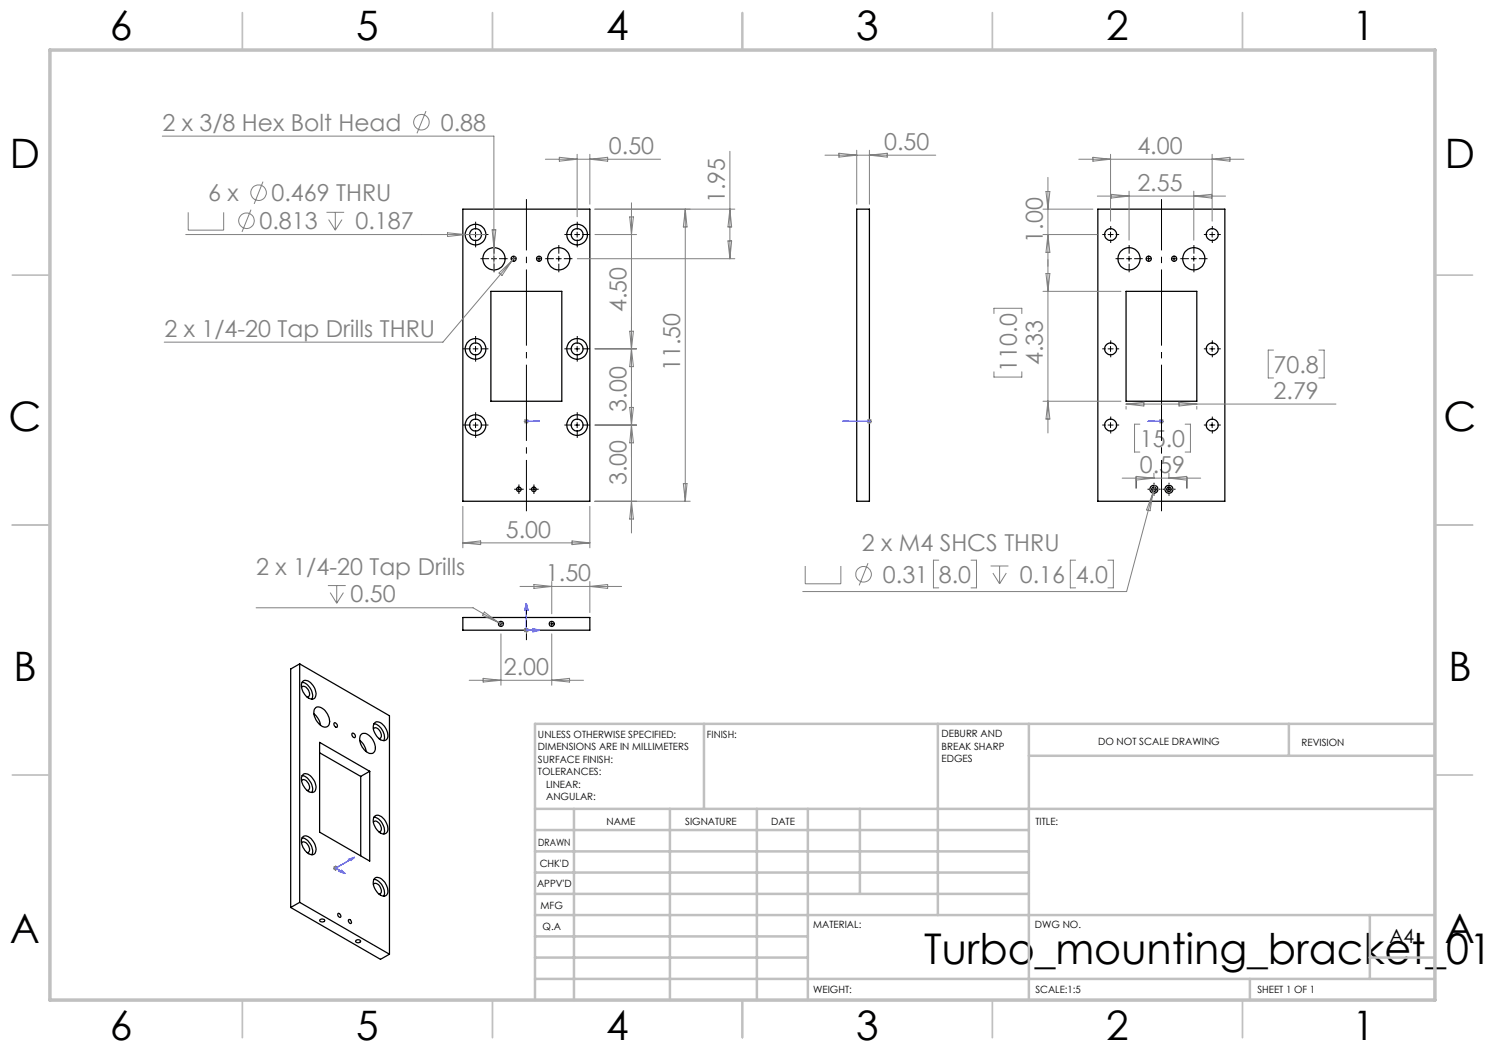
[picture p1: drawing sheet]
<svg xmlns="http://www.w3.org/2000/svg" width="297mm" height="210mm" viewBox="0 0 297 210" stroke-linecap="round" stroke-linejoin="round" font-family="sans-serif">
<g fill="none" stroke="#000" stroke-width=".25">
<path d="M92.6 41.8h25.4v58.5h-25.4zM98.2 58.3h14.2v21.9h-14.2zM171.3 41.8h2.6v58.5h-2.6zM219.6 41.8h25.4v58.5h-25.4zM225.2 58.3h14.2v21.9h-14.2zM59.9 132.8v47.7M59.9 132.8l-1.8 1v47.7M59.9 132.8l18 10.3v47.7M60.3 137.5a.71 .71 0 0 1 1.2 .3 .99 .99 0 0 1 0 1.6M60.4 136.4a2.77 2.77 0 0 1 2 3.4M60.7 136.2a2.04 2.04 0 0 1 2.2 1.4 1.62 1.62 0 0 1-.2 2.2 2.06 2.06 0 0 1-2.2-1.7 1.7 1.7 0 0 1 .2-1.9zM92.6 123.5h25.4v2.5h-25.4z"/>
<path d="M60.3 156.1a.7 .7 0 0 1 1.2 .4 .96 .96 0 0 1 0 1.6M60.4 155.1a2.77 2.77 0 0 1 2 3.4M60.7 154.8a2.04 2.04 0 0 1 2.2 1.5 1.62 1.62 0 0 1-.2 2.1 2.06 2.06 0 0 1-2.2-1.6 1.7 1.7 0 0 1 .2-2zM62.8 142.8a3.5 3.5 0 0 1 1.3 2.3M63.1 141.5a1.99 1.99 0 0 1 2.4 1.4 1.8 1.8 0 0 1-.1 2.5 2.49 2.49 0 0 1-2.5-2.1 1.71 1.71 0 0 1 .2-1.8zM63.9 148.5l10 5.8v17.9l-10-5.8zM63.9 150.6l8.2 4.7M66.8 144.6a.48 .48 0 0 1 .6 .3 .48 .48 0 0 1-.2 .6 .73 .73 0 0 1-.4-.9zM70.4 146.7a.55 .55 0 0 1 .6 .2 .55 .55 0 0 1-.1 .7 .67 .67 0 0 1-.5-.9zM72 148.1a3.5 3.5 0 0 1 1.3 2.2M72.1 155.3v15.9M72.2 147a1.29 1.29 0 0 1 2 .4 2.69 2.69 0 0 1 .6 3 1.19 1.19 0 0 1-1.7-.2 2.82 2.82 0 0 1-.9-3.2z"/>
<path d="M73.9 154.3l-1.8 1M74.7 145.8a.83 .83 0 0 1 1.3 .5 .95 .95 0 0 1-.1 1.4h-.1M74.8 144.7a2.83 2.83 0 0 1 2 3.4M74.9 144.6a1.34 1.34 0 0 1 1.9 .6 2.25 2.25 0 0 1 .4 2.8 1.48 1.48 0 0 1-1.9-.8 2.23 2.23 0 0 1-.4-2.6zM60.3 168.6a.84 .84 0 0 1 1.4 .5 .93 .93 0 0 1-.2 1.4M60.4 167.6a2.77 2.77 0 0 1 2 3.3M60.7 167.3a2.04 2.04 0 0 1 2.2 1.5 1.62 1.62 0 0 1-.2 2.1 2.24 2.24 0 0 1-2.3-2 1.39 1.39 0 0 1 .3-1.6zM74.7 176.9a.91 .91 0 0 1 .9-.1 .91 .91 0 0 1 .5 .8 .72 .72 0 0 1-.3 1.2M74.7 164.4a.83 .83 0 0 1 1.3 .6 1 1 0 0 1-.1 1.4h-.1M74.8 175.9a2.83 2.83 0 0 1 2 3.3M74.8 163.4a2.77 2.77 0 0 1 2 3.4M74.9 163.3a1.65 1.65 0 0 1 2.3 1.1 1.87 1.87 0 0 1 0 2.2 1.48 1.48 0 0 1-1.9-.7 2.23 2.23 0 0 1-.4-2.6z"/>
<path d="M74.9 175.7a1.4 1.4 0 0 1 1.9 .6 2.25 2.25 0 0 1 .4 2.8 1.83 1.83 0 0 1-2.2-1.3 1.93 1.93 0 0 1-.1-2.1zM58.1 181.5l18 10.4 1.8-1.1M59.9 180.5l-1.8 1M59.9 180.5l18 10.3M64 183.9a.48 .48 0 0 1 .6-.1 .48 .48 0 0 1 .3 .4 .54 .54 0 0 1-.9-.2zM67.6 182.7a.43 .43 0 0 1 .5 .2 .43 .43 0 0 1-.1 .6 .54 .54 0 0 1-.4-.8zM69.7 183.9a.44 .44 0 0 1 .5 .3 .44 .44 0 0 1-.1 .5 .57 .57 0 0 1-.4-.8zM71.2 188.1a.48 .48 0 0 1 .6-.2 .48 .48 0 0 1 .3 .5 .51 .51 0 0 1-.6 .2 .51 .51 0 0 1-.3-.4z"/>
<circle cx="95.1" cy="46.9" r="2.07"/>
<circle cx="95.1" cy="46.9" r="1.19"/>
<circle cx="98.8" cy="51.8" r="2.22"/>
<circle cx="102.7" cy="51.7" r=".52"/>
<circle cx="107.8" cy="51.7" r=".52"/>
<circle cx="111.8" cy="51.7" r="2.22"/>
<circle cx="115.4" cy="46.9" r="2.07"/>
<circle cx="115.4" cy="46.9" r="1.19"/>
<circle cx="222.1" cy="46.9" r="1.19"/>
<circle cx="225.8" cy="51.7" r="2.22"/>
<circle cx="229.7" cy="51.8" r=".51"/>
<circle cx="234.8" cy="51.8" r=".51"/>
<circle cx="238.8" cy="51.7" r="2.22"/>
<circle cx="242.4" cy="46.9" r="1.19"/>
<circle cx="95.1" cy="69.8" r="2.07"/>
<circle cx="95.1" cy="69.8" r="1.19"/>
<circle cx="115.4" cy="69.8" r="2.07"/>
<circle cx="115.4" cy="69.8" r="1.19"/>
<circle cx="222.1" cy="69.8" r="1.19"/>
<circle cx="242.4" cy="69.8" r="1.19"/>
<circle cx="95.1" cy="85" r="2.07"/>
<circle cx="95.1" cy="85" r="1.19"/>
<circle cx="103.8" cy="97.9" r=".45"/>
<circle cx="106.8" cy="97.9" r=".45"/>
<circle cx="115.4" cy="85" r="2.07"/>
<circle cx="115.4" cy="85" r="1.19"/>
<circle cx="222.1" cy="85" r="1.19"/>
<circle cx="230.8" cy="97.9" r=".44"/>
<circle cx="230.8" cy="97.9" r=".79"/>
<circle cx="233.8" cy="97.9" r=".44"/>
<circle cx="233.8" cy="97.9" r=".79"/>
<circle cx="242.4" cy="85" r="1.19"/>
<circle cx="100.2" cy="124.8" r=".5"/>
<circle cx="110.3" cy="124.8" r=".5"/>
</g>
<g fill="none" stroke="#808080" stroke-width=".2">
<path d="M32.5 27.2h66.3v26.8M52.6 36.3l-1.8 4.5M85.2 22.2l-1.8 4.5M109.1 31.8h23M111.9 31.5l3.5 .3-3.5 .4zM115.4 30.9v12.4M118 30.9v9.9M118 31.8l3.5-.3v.7zM146 30.3v21.4M165 31h22.1M167.8 30.6l3.5 .4-3.5 .4zM171.3 30v10.8"/>
<path d="M173.9 30v10.8M173.9 31l3.5-.4v.8zM209.2 38.3h.8l-.4 3.5zM209.6 35.5v51.1M215.8 31.8h33M218.6 31.5l3.5 .3-3.5 .4zM219.5 39.2h25.6M222.1 30.9v13.3M222.2 38.9l3.6 .3-3.6 .4zM225.8 38.2v9.8M238.8 38.2v9.8M238.8 39.2l3.5-.3v.7z"/>
<path d="M242.4 30.9v13.3M242.4 31.8l3.6-.3v.7zM37.1 46.9h60.1M37.6 42.5v3.5h7.1v-3.5M50.2 41.9l-1.8 4.5M65.3 42.5h3.5M65.7 43.9l1.4 2.1M67.1 42.5v3.5M68.4 43.9l-1.3 2.1M89.5 46.6l3.5 .3-3.5 .4zM98.4 46h.8l-.4 3.5zM99.8 54.6l2.6-2.5-2 3z"/>
<path d="M102.4 52.1l-13.8 16.3h-55.8M103 51.4l-.6 .7M115.5 51.7h31.5M119 41.8h28M119 46.9h8.3M125.9 43.4h.8l-.4 3.5zM126.3 40.6v66M137.1 41.8l.3 3.6h-.7zM137.1 41.8v58.5M145.6 48.2h.7l-.3 3.5zM146 41.8l.3 3.6h-.7zM208.6 46.9h10.8"/>
<path d="M208.6 41.8h10M208.6 58.3h15.6M209.2 54.7h.8l-.4 3.6zM209.6 46.9l.4 3.6h-.8zM119 69.8h8.3M125.9 66.2h.8l-.4 3.6zM126.3 69.8l.4 3.5h-.8zM198.8 62.7v-1h5.6v1M198.8 74.4v1h5.6v-1M254.7 70h-1.1v5.6h1.1M263.8 70h1v5.6h-1M104.8 84.3h1"/>
<path d="M104.9 83.9l.7 .7M105.3 83.8v1M105.6 83.9l-.7 .7M119 85h8.3M125.9 81.5h.8l-.4 3.5zM126.3 85l.4 3.6h-.8zM136.7 96.7h.7l-.3 3.6zM173.4 84.3h1M173.5 83.9l.7 .7M173.9 83.8v1M174.2 83.9l-.7 .7M208.6 80.2h15.6"/>
<path d="M209.6 80.2l.4 3.6h-.8zM224.4 95.6h15.7M225.2 81.3v.5M225.2 80.8h42M225.2 80.8l3.6-.3v.7zM227.2 95.3l3.6 .3-3.6 .4zM228 84.8h-1.1v5.6h1.1M230.6 98.6l-5.3 19.7h-64.8M230.6 98.6l-.6 3.6-.7-.2zM230.8 94.6v1M231 97.1l-.4 1.5M231.8 84.3h1"/>
<path d="M231.9 83.9l.7 .7M232.3 83.8v1M232.6 83.9l-.7 .7M233.8 94.6v1M233.8 95.6l3.5-.3v.7zM235.8 80.5l3.6 .3-3.6 .4zM237 84.8h1.1v5.6h-1.1M239.4 81.3v.5M65.6 117.1h3.5M66 118.5l1.3 2.1M67.3 117.1v3.5M68.7 118.5l-1.4 2.1"/>
<path d="M92.6 101.3v8.3M92.6 108.6h25.4M92.6 108.6l3.5-.4v.7zM104 117.3h20.3M106.8 116.9l3.5 .4-3.5 .4zM110.3 116.3v6.5M114.4 108.2l3.6 .4-3.6 .3zM118 101.3v8.3M118 116.3v6.2M118 117.3l3.5-.4v.8zM119 100.3h19M126.3 100.3l.4 3.5h-.8z"/>
<path d="M161 113.2v3.6h7.2v-3.6M173.6 112.6l-1.8 4.5M187.7 112h-1v5.6h1M194.2 112h1.1v5.6h-1.1M198.1 113.2h3.6M198.6 114.6l1.3 2.2M199.9 113.2v3.6M201.3 114.6l-1.4 2.2M215.1 112h-1v5.6h1M221.6 112h1.1v5.6h-1.1M51.2 121.6h43.4l5.1 2.9M93.8 136.1h22.9"/>
<path d="M96.6 135.7l3.6 .4-3.6 .3zM96.9 122.4l2.8 2.1-3.2-1.4zM99.7 124.5l.9 .5M100.2 126.8v10.2M104.8 126h1M104.9 125.7l.7 .7M105.3 125.5v1M105.6 125.7l-.7 .7M110.3 126.8v10.2M110.3 136.1l3.6-.4v.7zM66.6 173.6h1M66.8 173.3l.7 .7"/>
<path d="M67.1 173.1v1M67.5 173.3l-.7 .7"/>
<circle cx="51.7" cy="38.5" r="1.55"/>
<circle cx="84.3" cy="24.4" r="1.55"/>
<circle cx="49.3" cy="44.1" r="1.55"/>
<circle cx="172.7" cy="114.9" r="1.56"/>
</g>
<g fill="none" stroke="#00f" stroke-width=".2">
<path d="M104.9 84.3h.7zM105.2 84.3h.1zM105.3 84.3h.1M105.3 84.3h2.6M107.9 84.3h-.2h.2M107.9 84.3h-1.3h1.3M168.5 84.3h.3h-.3M168.5 84.3h1.4h-1.4M168.5 84.3h5.4M173.6 84.3h.6zM173.8 84.3h.2zM173.9 84.3h.1"/>
<path d="M229.6 84.3h.3h-.3M229.6 84.3h1.3h-1.3M229.6 84.3h2.7M232 84.3h.6zM232.2 84.3h.1zM232.3 84.3h.1M105.3 120.7v.2h-.1zM105.3 120.7l.3 1.3h-.7zM105.3 120.7v5.3h2.6M106.6 125.7l1.3 .3-1.3 .4zM107.7 126h.2l-.2 .1zM67.8 174.3l.5-.2 .7 .6z"/>
<path d="M68.8 174.7h.2zM69.7 171.8l1.2-.4-.7 .7zM70.7 171.5l.2-.1zM70.9 171.4l-3.8 2.2 1.9 1.1"/>
</g>
<path d="M105.3 39.8v62.4M232.3 39.8v62.4" fill="none" stroke="#000" stroke-width=".2" stroke-dasharray="15.2 1.3 1.3 1.3" stroke-dashoffset="5" stroke-linecap="butt"/>
<g fill="none" stroke="#000" stroke-width=".2" stroke-dasharray="15.2 1.3 1.3 1.3" stroke-linecap="butt">
<path d="M94.1 46.9h-1.5M95.1 45.9v-1.6M95.1 47.9v1.6M96.1 46.9h1.6M97.8 51.7h-1.7M98.8 50.7v-1.7M98.8 52.7v1.8M99.8 51.7h1.7M103.7 51.7h.1M110.8 51.7h-1.8M111.8 50.7v-1.7M111.8 52.7v1.8"/>
<path d="M112.8 51.7h1.7M114.4 46.9h-1.5M115.4 45.9v-1.6M115.4 47.9v1.6M116.4 46.9h1.6M221.1 46.9h-.6M222.1 45.9v-.7M222.1 47.9v.7M223.1 46.9h.7M224.8 51.7h-1.7M225.8 50.7v-1.7M225.8 52.7v1.8"/>
<path d="M226.8 51.7h1.7M235.8 51.7h.1M237.8 51.7h-1.7M238.8 50.7v-1.7M238.8 52.7v1.8M239.8 51.7h1.7M241.5 46.9h-.7M242.5 45.9v-.7M242.5 47.9v.7M243.5 46.9h.7M94.1 69.8h-1.5M95.1 68.8v-1.6"/>
<path d="M95.1 70.8v1.5M96.1 69.8h1.6M114.4 69.8h-1.5M115.4 68.8v-1.6M115.4 70.8v1.5M116.4 69.8h1.6M221.1 69.8h-.6M222.1 68.8v-.7M222.1 70.8v.7M223.1 69.8h.7M241.5 69.8h-.7M242.5 68.8v-.7"/>
<path d="M242.5 70.8v.7M243.5 69.8h.7M94.1 85h-1.5M95.1 84v-1.6M95.1 86v1.6M96.1 85h1.6M103.3 97.8h-.5M103.8 97.3v-.4M103.8 98.3v.5M104.3 97.8h.4M106.3 97.8h-.5M106.8 97.3v-.4"/>
<path d="M106.8 98.3v.5M107.3 97.8h.4M114.4 85h-1.5M115.4 84v-1.6M115.4 86v1.6M116.4 85h1.6M221.1 85h-.6M222.1 84v-.7M222.1 86v.7M223.1 85h.7M227.2 97.7v-2.3M229.8 97.8h-.3"/>
<path d="M230.8 96.8v-.3M230.8 98.8v.3M231.8 97.8h.3M232.8 97.8h-.3M233.8 96.8v-.3M233.8 98.8v.3M234.8 97.8h.3M237.4 97.7v-2.3M241.5 85h-.7M242.5 84v-.7M242.5 86v.7M243.5 85h.7"/>
<path d="M100.2 123.8v-.1M110.4 123.8v-.1"/>
</g>
<path d="M105.3 121.5v6.5" fill="none" stroke="#000" stroke-width=".2" stroke-dasharray="15.2 1.3 1.3 1.3" stroke-dashoffset="13.9" stroke-linecap="butt"/>
<g fill="none" stroke="#c0c0c0" stroke-width=".35">
<path d="M48.5 2.5v7.5M98.5 2.5v7.5M148.5 2.5v7.5M198.5 2.5v7.5M248.5 2.5v7.5M2.5 55h7.5M287 55h7.5M2.5 105h7.5M287 105h7.5M2.5 155h7.5M287 155h7.5M48.5 200v7.5"/>
<path d="M98.5 200v7.5M148.5 200v7.5M198.5 200v7.5M248.5 200v7.5"/>
</g>
<g fill="none" stroke="#c0c0c0" stroke-width=".5">
<path d="M140.8 144.8v17M187.6 144.8v38.2M205.8 144.8v55.2M205.8 151.2h81.2M257.8 144.8v6.4M287 144.8h-180v55.2M107 161.8h180M107 178.8h98.8M107 174.5h98.8M107 170.3h98.8M107 166h98.8M114.8 161.8v38.2"/>
<path d="M134 161.8v38.2M151.4 161.8v38.2M161.6 161.8v38.2M172 161.8v17M107 195.8h180M107 191.5h54.6M107 187.3h54.6M107 183h180M250 195.8v4.2M274 191.5h13M274 183v12.8"/>
</g>
<path d="M10 10h277v190h-277z" fill="none" stroke="#c0c0c0" stroke-width=".7"/>
<g fill="none" stroke="#000" stroke-width=".2">
<path d="M94.6 46.9h1M95.1 46.4v1M98.3 51.7h1M98.8 51.3v.9M102.2 51.7h1M102.7 51.3v.9M107.3 51.7h1M107.8 51.3v.9M111.2 51.7h1.1M111.8 51.3v.9M114.9 46.9h1M115.4 46.4v1"/>
<path d="M221.6 46.9h1M222.1 46.4v1M225.3 51.7h1M225.8 51.3v.9M229.2 51.7h1.1M229.7 51.3v.9M234.3 51.7h1M234.8 51.3v.9M238.3 51.7h1M238.8 51.3v.9M241.9 46.9h1.1M242.4 46.4v1"/>
<path d="M94.6 69.8h1M95.1 69.3v1M114.9 69.8h1M115.4 69.3v1M221.6 69.8h1M222.1 69.3v1M241.9 69.8h1.1M242.4 69.3v1M94.6 85h1M95.1 84.5v1M103.3 97.9h1M103.8 97.4v1"/>
<path d="M106.3 97.9h1M106.8 97.4v1M114.9 85h1M115.4 84.5v1M221.6 85h1M222.1 84.5v1M230.3 97.9h1M230.8 97.4v1M233.3 97.9h1M233.8 97.4v1M241.9 85h1.1M242.4 84.5v1"/>
<path d="M99.7 124.8h1M100.2 124.3v1M109.9 124.8h.9M110.3 124.3v1"/>
</g>
<g fill="#00f">
<path d="M107.7 84.3h.2zM105.2 84.3h.1z"/>
<path d="M106.6 84.3h1.3zM104.9 84.3h.7zM173.8 84.3h.2zM168.5 84.3h.3zM173.6 84.3h.6zM168.5 84.3h1.4zM68.8 174.7h.2zM70.7 171.5l.2-.1zM67.8 174.3l.5-.2 .7 .6zM69.7 171.8l1.2-.4-.7 .7zM107.7 126h.2l-.2 .1zM105.3 120.7v.2h-.1zM106.6 125.7l1.3 .3-1.3 .4zM105.3 120.7l.3 1.3h-.7zM229.6 84.3h.3zM232.2 84.3h.1z"/>
<path d="M229.6 84.3h1.3zM232 84.3h.6z"/>
</g>
<text font-size="8.5" x="184.8" y="192.7">Turbo_mounting_bracket_01</text>
<g font-size="8.1">
<text x="22" y="8">6</text>
<text x="71.2" y="8">5</text>
<text x="121.2" y="8">4</text>
<text x="171.2" y="8">3</text>
<text x="221.2" y="8">2</text>
<text x="270.5" y="8">1</text>
<text x="2" y="33.6">D</text>
<text x="289" y="33.6">D</text>
<text x="1.7" y="86.1">C</text>
<text x="288.7" y="86.1">C</text>
<text x="2.7" y="136.1">B</text>
<text x="289.7" y="136.1">B</text>
<text x="2" y="188.6">A</text>
<text x="289" y="188.6">A</text>
<text x="22" y="208">6</text>
<text x="71.2" y="208">5</text>
<text x="121.2" y="208">4</text>
<text x="171.2" y="208">3</text>
<text x="221.2" y="208">2</text>
<text x="270.5" y="208">1</text>
</g>
<g font-size="4.7" fill="#808080">
<text x="32.5" y="26.1">2 x 3/8 Hex Bolt Head</text>
<text x="88.2" y="26.1">0.88</text>
<text x="121.8" y="30.8">0.50</text>
<text x="176.8" y="30">0.50</text>
<text x="227.5" y="30.8">4.00</text>
<text x="41.6" y="40.2">6 x</text>
<text x="54.3" y="40.2">0.469 THRU</text>
<text x="145" y="40.6" transform="rotate(-90 145 40.6)">1.95</text>
<text x="227.5" y="38.2">2.55</text>
<text x="51.9" y="45.8">0.813</text>
<text x="71.1" y="45.8">0.187</text>
<text x="208.6" y="48.5" transform="rotate(-90 208.6 48.5)">1.00</text>
<text x="125.3" y="62.5" transform="rotate(-90 125.3 62.5)">4.50</text>
<text x="32.9" y="67.4">2 x 1/4-20 Tap Drills THRU</text>
<text x="136" y="74.2" transform="rotate(-90 136 74.2)">11.50</text>
<text x="203.4" y="74.3" transform="rotate(-90 203.4 74.3)">110.0</text>
<text x="208.6" y="73.1" transform="rotate(-90 208.6 73.1)">4.33</text>
<text x="254.7" y="74.6">70.8</text>
<text x="125.3" y="82.3" transform="rotate(-90 125.3 82.3)">3.00</text>
<text x="254.7" y="79.8">2.79</text>
<text x="228" y="89.4">15.0</text>
<text x="228" y="94.6">0.59</text>
<text x="125.3" y="97.1" transform="rotate(-90 125.3 97.1)">3.00</text>
<text x="101.2" y="107.5">5.00</text>
<text x="172.4" y="110.3">2 x M4 SHCS THRU</text>
<text x="51.2" y="114.9">2 x 1/4-20 Tap Drills</text>
<text x="109.2" y="116.3">1.50</text>
<text x="176.6" y="116.6">0.31</text>
<text x="187.8" y="116.6">8.0</text>
<text x="204" y="116.6">0.16</text>
<text x="215.1" y="116.6">4.0</text>
<text x="70.1" y="120.5">0.50</text>
<text x="100.8" y="135">2.00</text>
</g>
<text font-size="3.9" x="277.9" y="188.5">A4</text>
<g font-size="2">
<text x="107.6" y="147.6">UNLESS OTHERWISE SPECIFIED:</text>
<text x="141.4" y="147.6">FINISH:</text>
<text x="188.3" y="147.5">DEBURR AND</text>
<text x="188.3" y="150">BREAK SHARP</text>
<text x="219.6" y="149">DO NOT SCALE DRAWING</text>
<text x="260.3" y="149.2">REVISION</text>
<text x="107.6" y="150.1">DIMENSIONS ARE IN MILLIMETERS</text>
<text x="107.6" y="152.6">SURFACE FINISH:</text>
<text x="107.6" y="155.1">TOLERANCES:</text>
<text x="188.3" y="152.5">EDGES</text>
<text x="109.2" y="157.6">LINEAR:</text>
<text x="109.2" y="160.1">ANGULAR:</text>
<text x="121.3" y="165">NAME</text>
<text x="137" y="164.9">SIGNATURE</text>
<text x="154.2" y="164.9">DATE</text>
<text x="207.1" y="164.9">TITLE:</text>
<text x="107.6" y="169.1">DRAWN</text>
<text x="107.9" y="173.3">CHK'D</text>
<text x="107.4" y="177.4">APPV'D</text>
<text x="108.1" y="181.8">MFG</text>
<text x="108.5" y="186">Q.A</text>
<text x="162.6" y="185.5">MATERIAL:</text>
<text x="207" y="185.5">DWG NO.</text>
<text x="162.6" y="198.5">WEIGHT:</text>
<text x="207.1" y="198.6">SCALE:1:5</text>
<text x="251.5" y="198.6">SHEET 1 OF 1</text>
</g>
</svg>
